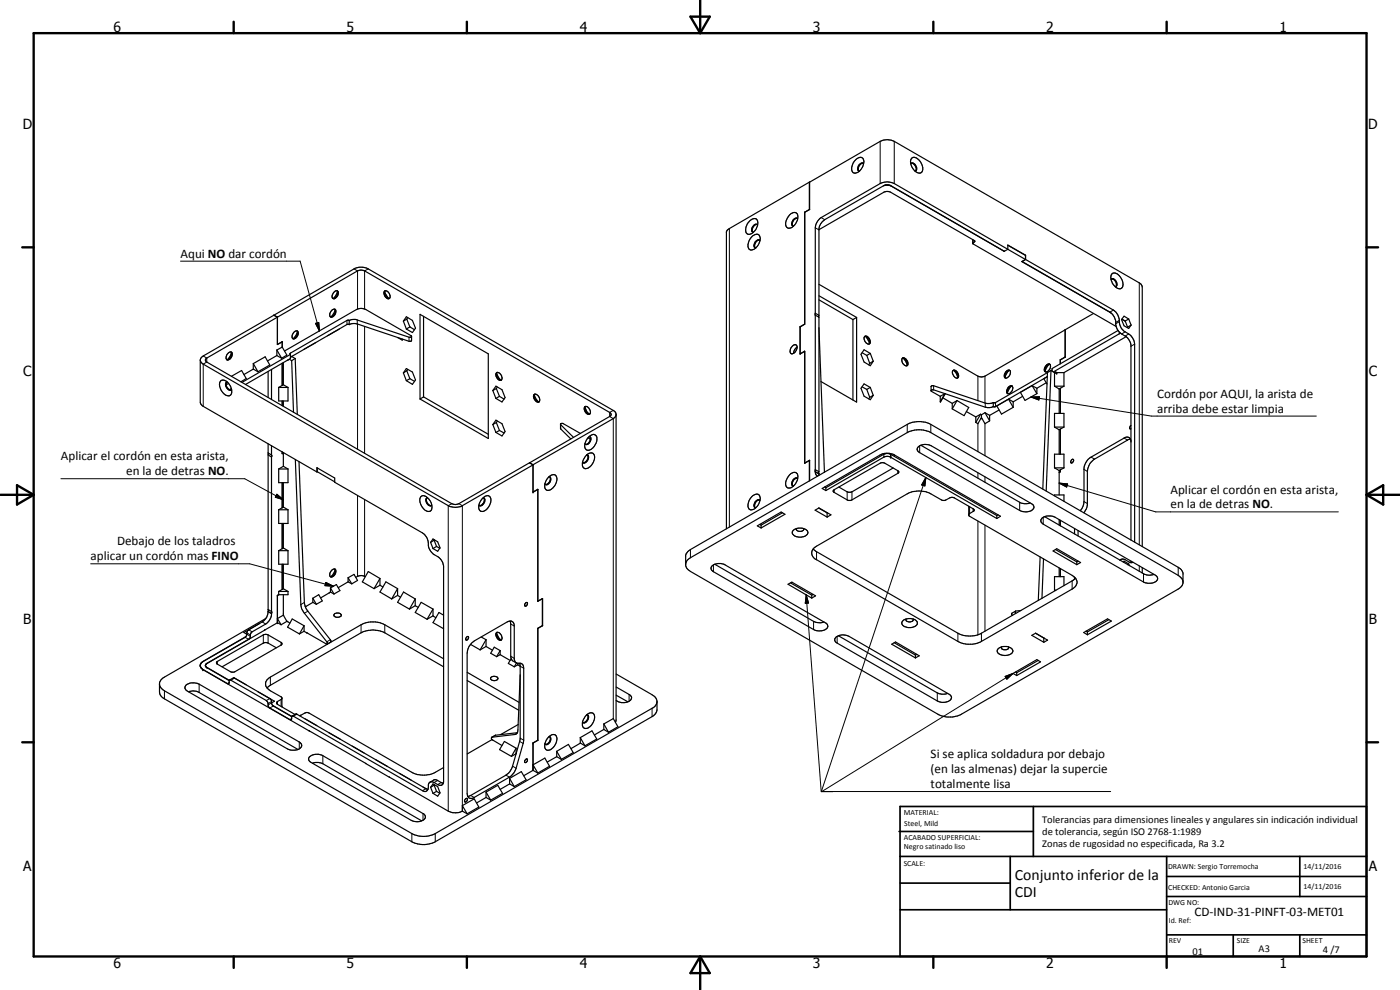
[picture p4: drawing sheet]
<svg xmlns="http://www.w3.org/2000/svg" width="420mm" height="297mm" viewBox="0 0 420 297" stroke-linecap="round" stroke-linejoin="round" font-family="sans-serif">
<g fill="none" stroke="#000" stroke-width=".35">
<path d="M242.9 54.7l-24 13.9-.9 1v89.1M242.9 54.7h.1M242.9 54.7v8.2M256.5 48.3l.5-.5a1.26 1.26 0 0 1 1.6-.5 1.26 1.26 0 0 1 .6 1.6 3.2 3.2 0 0 1-2.9 3 1.8 1.8 0 0 1-.4-2.6zM257.8 51.3h.2M259.1 49a1.58 1.58 0 0 0-1.3 2.3M259.2 49.1l-.1-.1a1.41 1.41 0 0 0-1.5 .7 1.41 1.41 0 0 0 .2 1.6M265.1 55.8l1-.3 1.5 .4 33.8 19.5M273.3 49.1a.85 .85 0 0 1 1.5 .5l.3 1.2-.4 .5M273.5 49a1.58 1.58 0 0 1 1.3 2.3M273.6 47.5a2.01 2.01 0 0 1 2.8 1.4 2 2 0 0 1-.1 3 3.2 3.2 0 0 1-2.7-4.4zM274.6 51.3h.1"/>
<path d="M224.9 66.3a1.32 1.32 0 0 1 1.2-.8 1.32 1.32 0 0 1 1.3 .8 3.3 3.3 0 0 1-3 4 2.21 2.21 0 0 1-.2-3zM225.6 71l.9-.6a1.16 1.16 0 0 1 1.3 .2 1.16 1.16 0 0 1 .3 1.3 3.1 3.1 0 0 1-2.9 3.1 1.83 1.83 0 0 1-.4-2.7zM227.2 67.4a1.63 1.63 0 0 0-1.3 2.2M227.3 67.4l.1 .2M227.3 67.4a1.38 1.38 0 0 0-1.5 .7 1.38 1.38 0 0 0 .2 1.5l.1 .1M228 72.1a1.8 1.8 0 0 0-1.5 2.1l.4 .2-.4-.1M228.1 72.3a.96 .96 0 0 0-1-.2 .96 .96 0 0 0-.6 .8l-.2 .9 .3 .5M236.9 64.5a1.33 1.33 0 0 1 1.5-.7 1.33 1.33 0 0 1 1.1 1.3 3.4 3.4 0 0 1-3 3.4 1.95 1.95 0 0 1-.2-3.1zM237.8 67.7l.4 .1M239.3 65.5a1.66 1.66 0 0 0-1.5 2.2M239.4 65.7a1.14 1.14 0 0 0-1.3 0 1.14 1.14 0 0 0-.5 1.1v.7l.3 .3M241.5 63.7v33.6l-1.4 .8"/>
<path d="M241.5 63.7h.1M242.9 62.9h.1M242.9 62.9l-1.4 .8M243 62.9v-8.2l21.1-12.3a4.7 4.7 0 0 1 4.3 0l73.5 42.5 .8 .7 .1 78.4M243 62.9l-1.5 .8M245.8 68.9l19.6-11.3 1.2-.2 .5 .2 25.3 14.6 .1 .3-.6 .4M291.9 71.9l.1 1.3 43 24.8M301.4 75.4h.1M301.4 75.4l-34.5-19.9-1.5 .1-17.9 10.3a3.9 3.9 0 0 0-1.7 2.8v25.9M301.4 75.4l1.1-.6v-1.3l5.3 3.1M302.5 73.6l5.3 3M306.8 78.5l26.5 15.4a4.4 4.4 0 0 1 1.6 3.8 3.8 3.8 0 0 0 1.7 2.5l1.1 .6a3.9 3.9 0 0 1 1.7 2.7v58.6"/>
<path d="M306.8 78.4v.1M307.8 77.9l-1.1 .6 26.7 15.4M307.8 76.6v1.3M307.8 76.6h.1M307.8 77.9l-1 .6M82.2 94.6l-21.2 12.2-.6 .6-.3 .6M82.2 94.6l1.1 .6v8.2l1.4-.9M82.2 94.6l24-13.9a4.6 4.6 0 0 1 4.3 0l73.6 42.4 .6 .6 .2 .7M82.2 94.6h.1M89.2 99.3a1.43 1.43 0 0 1 0 1.6 1.43 1.43 0 0 1-1.4 .7M89.2 99.3a1.56 1.56 0 0 0-1.4 2.3M89.2 99.3l.1 .1"/>
<path d="M89.3 99.4a1.72 1.72 0 0 1-1.5 2.2M89.3 99.4l-.4 1.1-.9 1.1M99.8 92.9l.6-.1a1.09 1.09 0 0 1 0 1.8l-.4 .4-.7 .1a1.48 1.48 0 0 1 .5-2.2zM100.1 87.8l.4-.4a.6 .6 0 0 1 .7-.1 .6 .6 0 0 1 .3 .6 1.47 1.47 0 0 1-1.5 1.7 1.16 1.16 0 0 1 .1-1.8zM100.5 92.8a1.63 1.63 0 0 1-1.4 2.2M100.6 92.9l-.4 1-.9 1.1M101.2 87.2l.1 .2M101.3 87.4a1.68 1.68 0 0 1-1.4 2.1M101.3 87.4l-.6 1.3-.6 .8M101.8 98.7l-3.5 2.1M104.8 96.2l-.7-.1-16.9 9.9v.3M104.8 97.4h-.7l-16.9 9.8 .5-.4"/>
<path d="M104.8 96.2v1.2M104.8 97.4l1.1-.3 1.3 .1 15.6 5.2 .7-.2v-1.3M104.8 96.2l1.1-.4 1 .1 16 5.3 .6-.3M115.4 87.4a1.41 1.41 0 0 1 1.4 .6 1.41 1.41 0 0 1 0 1.6 1.55 1.55 0 0 1-1.4-2.2zM115.5 87.4a1.69 1.69 0 0 0 1.4 2.1M115.5 87.4l.1 .7 1.1 1.4M115.6 87.2l-.1 .2M121.1 96.4l.9-1.4 1.8 1.1 .9 2.4-.9 1.3-1.8-1.1M121.1 96.4l.9 2.3M122.1 95.8l.9 2.3M122.1 95.8l-1 .6M122.4 95.3l-.3 .5"/>
<path d="M123 98.1l1.4 .8M123 98.1l-1 .6M126.1 94.3l20.4 11.9v25.4l-20.4-11.9zM127.1 94.9v24.2M240.1 98v8.2l1.4-.8M240.1 98v.1M240.1 98.1v8.1M241.5 97.2l-1.4 .8M244.7 94v-25.6a4.2 4.2 0 0 1 1.8-3.1l17.6-10.2a4.9 4.9 0 0 1 4.3 0l65.8 37.9a4.7 4.7 0 0 1 1.8 4.2 3.6 3.6 0 0 0 1.7 2.4l1.3 .8a4 4 0 0 1 1.5 2.9v59.3M244.7 94v.6M244.7 94.6v46.3M244.7 94.6l1.1 .6"/>
<path d="M244.7 94l1.1 .6M245.8 94.6v.6M245.8 95.2v46.3M245.8 85.3l48.2 27.7 1.6-.1 24-13.9M245.8 88.7l11.3 6.5M245.8 90l10.2 5.9M245.8 98.3l1.6 43.4M256 95.9v24.2M257.1 95.2v25.4l-10.7-6.1M257.1 95.2l-1.1 .7M319.6 99v8.1M319.6 99h.1"/>
<path d="M319.7 98.9v8.2M328.2 94.1l-8.5 4.8M333.4 83.9a1.11 1.11 0 0 1 1.7 .9l.1 .7-.4 .5M333.6 83.7a1.64 1.64 0 0 1 1.3 2.3M333.8 82a2.41 2.41 0 0 1 2.9 1.9 1.68 1.68 0 0 1-.6 2.8 3.3 3.3 0 0 1-2.4-4.5zM334.8 86h-.1M335.6 99.1l-19.8 11.5v.8M336.2 99.9l-20.1 11.7M336.7 95.8l1 .5M336.7 95.8l1 .6M337.7 96.3l.7 1.9M338.4 98.2l-.1 .1"/>
<path d="M338.7 95.7l-1.4-.8-.7 1 .7 1.8 1.4 .9 .8-1.1M338.7 95.7l.8 1.8M338.7 95.7l-1 .6M339.5 97.5l-1.1 .7M60.1 108v12.7l.6 1.1 34.4 19.8M60.1 108l.3 .7 .6 .6 73.5 42.4a4.9 4.9 0 0 0 4.3 0l21.2-12.2M66.2 114.3a2.06 2.06 0 0 1 2.9 1.4 2.04 2.04 0 0 1-.2 3 3.4 3.4 0 0 1-3-3.3zM67.8 115.4a1.66 1.66 0 0 0 1.6 1.6M68 114.7l-.2 .7M68 107.9h.2M68.2 114.7a.96 .96 0 0 0-.6 .8 .96 .96 0 0 0 .4 .9l.9 .7 .5-.1M68.6 115.1l-.8 .3"/>
<path d="M69.4 105.6a1.72 1.72 0 0 1-1.2 2.3M69.4 105.7a1.42 1.42 0 0 1 0 1.5 1.42 1.42 0 0 1-1.4 .7M69.4 105.7a1.55 1.55 0 0 0-1.4 2.2M69.4 116.6l-.5 .3M69.5 112.9l3-1.7 1.4 2.4-1.6 1M69.5 105.8l-.4 1-.9 1.1M69.5 116.8l-.1 .2M76 110.7l-2.8 1.7M76 109.1l3.6-2 1.4 2.4-3.6 2M76 109.1l1.4 2.4M76 109.1v1.6M76 110.7l1.4 .8"/>
<path d="M80.5 111.5v7.8M81.5 110.9v9M83.1 106.7l-2.8 1.6M83.1 105l1.4 2.5M83.1 105v1.7M83.1 106.7l1.4 .8M83.6 116.2v4.1h2.8v-4.1M83.6 116.2h2.8M84.7 102.5v.1M84.7 102.5v1.6M84.7 109v6.6M84.7 104.1l1.4 2.5-1.6 .9"/>
<path d="M84.7 104.1l-1.6 .9M85 108.8v6.6M85 115.4l1.4 .8M85 115.4l-1.4 .8M86.4 108l-.1 .1M86.8 107.8l.7 .4M87.2 106.3v1.3l-13.5 7.8M87.2 106.3l-14.6 8.4M87.5 107l1.1 .6M87.5 108.2l.6 15.5M88.6 107.6l.6 16.7M88.6 107.6l-1.1 .6"/>
<path d="M94.8 102.8l-3.6 2M119.3 101.3l1.4 .8v-.4M121.1 111.9l.9-1.3 1.8 1 .9 2.4-.9 1.3-1.8-1.1M121.1 111.9l.9 2.3M122.1 111.3l.9 2.3M122.1 111.3l-1 .6M122.4 110.8l-.3 .5M123 113.6l1.4 .8M123 113.6l-1 .6M123.5 100.9l-13.7-8a3.1 3.1 0 0 0-2.8 0l-21.6 12.4M127.1 119.1l19.4 11.2M127.1 119.1l-1 .6"/>
<path d="M147.9 117.2l.9 2.3M147.9 117.2l.9-1.3 1.9 1 .9 2.4-.9 1.3-1.9-1.1M148.9 112l.3-.2a1.49 1.49 0 0 1 1.2 2.3 1.55 1.55 0 0 1-1.5-2.1zM149 116.6l.9 2.3M149 116.6l-1.1 .6M149 111.9a1.8 1.8 0 0 0 1.5 2.1M149 111.9l.6 1.3 .7 .8M149.3 116.1l-.3 .5M149.9 118.9l-1.1 .6M149.9 118.9l1.4 .9M160.3 118.4l.6 1.4 .7 .8M160.3 118.4a1.75 1.75 0 0 0 1.5 2.2"/>
<path d="M160.4 118.3a1.57 1.57 0 0 1 1.3 2.3 1.74 1.74 0 0 1-1.5-2.1l.3-.2M237.8 103.9a.77 .77 0 0 1 .7-.5 .77 .77 0 0 1 .7 .5 1.74 1.74 0 0 1-1.8 2.2 1.72 1.72 0 0 1 .4-2.2zM239.2 104.2l-.7 .7-.3 1.1M240.1 106.2l1.4-.8v33.6M240.1 106.2h.1M258.7 105.8l1.4 .8M258.7 116.1l1.4 .7M259.5 101a1.45 1.45 0 0 1 1.4 .6 1.45 1.45 0 0 1 0 1.6 1.54 1.54 0 0 1-1.4-2.2zM259.6 100.9l-.1 .1M259.7 100.9a1.62 1.62 0 0 1 1.1 2.3M259.7 100.9l1.1 1.5 .1 .6M260.1 106.6l.9 2.4"/>
<path d="M260.1 116.8l.9 2.4M261 109l-.3 .5M261 119.2l-.3 .5M261.2 106l-1.9-1.1-.9 1.4 .9 2.3 1.9 1.1 .9-1.3M261.2 106l-1.1 .6M261.2 106l.9 2.4M261.2 116.2l-1.1 .6M261.2 116.2l-1.9-1-.9 1.3 .9 2.4 1.9 1 .9-1.3M261.2 116.2l.9 2.4M262.1 118.6l-1.1 .6M262.1 108.4l-1.1 .6M270.8 107.5a1.41 1.41 0 0 1 1.5 .6 1.41 1.41 0 0 1-.1 1.6 1.6 1.6 0 0 1-1.4-2.2z"/>
<path d="M270.8 107.5a1.59 1.59 0 0 1 1.4 2.1M271 107.4l.7 .8 .5 1.4M272.2 109.6l-.1 .2M279.4 117.2l.8-.2 15.5 5.2 1.3 .1 1.1-.3M282.2 118.9l-2.7-1.6-.1-1.4 .8-.2 15.8 5.3 1 .1 1.1-.3M282.2 118.9v1.7M283 119.4l2.8 1.6M283.6 118.1l-1.4 2.5M283.6 118.1l-1.4 .8M286 111.2a1.6 1.6 0 0 0 1.4 2.2M286 111.2a1.32 1.32 0 0 1 1.7 1.4l-.2 .7M286.2 111.1l.7 .8 .6 1.4"/>
<path d="M286.2 111.1l-.2 .1M286.2 111.1a1.68 1.68 0 0 1 1.1 2.3M287.5 113.3l-.1 .1M301.8 111.5a.73 .73 0 0 1 .8-.5 .73 .73 0 0 1 .7 .7 1.54 1.54 0 0 1-1.7 1.6l-.2-.7zM302.3 118l.2 .1M302.8 111.1l-.6 .8-.6 1.4M303.1 111.2a1.59 1.59 0 0 0-1.4 2.2M303.6 115.8l-.7 .8-.6 1.4M303.8 115.8a1.75 1.75 0 0 0-1.5 2.2M303.8 115.9a1.65 1.65 0 0 1-1.4 2.2M303.8 115.9l-.5-.2-.8 .5-.4 1.3 .3 .6M306.2 117.7l1.4 2.4 3.6-2"/>
<path d="M306.9 118.9l-2.8 1.7M311.2 116.5l-1.5-.8 1.5 2.4M311.2 116.5v1.6M313.6 111.5l.2 .1M314 114.9l-2.8 1.6M314.1 109.5a.64 .64 0 0 1 .7-.4 .64 .64 0 0 1 .5 .8 1.44 1.44 0 0 1-1.7 1.6 1.57 1.57 0 0 1 .5-2zM314.2 115.2l-.9-1.6 1-.6-15.5 9h-.7M314.4 111.8l-1.4 34.9M314.4 111.8l-15.6 9h-.7M314.9 109.3l-.9 1.1-.4 1M314.9 109.3a1.85 1.85 0 0 0-1.3 2.2M314.9 109.3h.2"/>
<path d="M315.4 111.2l1.1 .6M315.4 111.2l-1.4 36.1M315.4 111.2l-1 .6M315.8 111l-.4 .2M316.5 115.9h2.8M316.5 111.8v4.1M316.5 115.9l1.4 .8M316.5 111.8l.6 .4M316.8 111.6l.3 .6M316.8 111.6l-.3 .2M316.8 111.6l.3 .2M317.1 111.8h2.2"/>
<path d="M317.1 111.8v.4M317.9 116.7v7.3M318.2 107.9v1.2M318.2 116.5v7.5M318.2 107.9l.1 .1M319.3 111.8v4.1M319.3 115.9l-1.4 .8M319.6 107.1l-1.4 .8M319.6 107.1h.1M319.7 107.1l-1.5 .9M338 101l-18.7 10.8M80.5 135.9v.6"/>
<path d="M80.5 136.5l1 .6M80.5 135.9l1 .6M80.5 133.1v2.8M80.5 136.5v46.4M81.5 136.5v.6M81.5 133.7v2.8M81.5 137.1v46.4M84.7 120.3v1.4M84.7 135.6v.5l.3-.2M85 120.3v1.6M85 135.8v4.1M85 139.9l1.4 .8"/>
<path d="M85 139.9l-1.4 .8M88.6 137.9l1.7 43.9 .8 1.8 7.1 9.1-.1 .6M89.7 138.5l1.7 42.6 .7 1.9 7.1 9.1v.6l-1 .6M147.9 127.4l.9-1.3 1.9 1 .9 2.4-.9 1.3-1.9-1M147.9 127.4l.9 2.4M149 126.8l.9 2.4M149 126.8l-1.1 .6M149.3 126.4l-.3 .4M149.9 129.2l1.4 .7M149.9 129.2l-1.1 .6M159 138.9l24-13.9a.64 .64 0 0 0 .4-.6 .64 .64 0 0 0-.4-.7l-73.6-42.4-1-.3-1.1 .3-45.3 26.1a.63 .63 0 0 0-.4 .6 .63 .63 0 0 0 .4 .6l74.1 42.7 1.6-.2 21.2-12.2 1.1 .6M159 138.9h.1"/>
<path d="M159 138.9l1 .5M160 139.4v8.3l1.4-.8M168.2 127.4l3.9 3.8M174.2 130l-5.3-3-.7 .2 .1 1.5 3 3M174.8 138.6l.2 .2M175.5 122a1.13 1.13 0 0 1 1.5 .9l.2 1a.82 .82 0 0 1-.9 .4 .82 .82 0 0 1-.7-.7l-.3-.7zM175.5 122.1l.6 1.3 .7 .8M175.6 122.1a1.68 1.68 0 0 0 1.4 2.1M175.7 122l-.1 .1M175.9 136.7a1.38 1.38 0 0 1 2.5-.1 3.6 3.6 0 0 1-2.7 4 1.49 1.49 0 0 1-.7-2.3zM176.1 136.5a.72 .72 0 0 1 .5 1.2 1.21 1.21 0 0 1-1.6 1.1M176.1 136.5l.4 .3"/>
<path d="M176.3 136.5l.2 .3M176.4 131.4l.8 .4M176.5 136.8a1.7 1.7 0 0 1-1.5 2M176.6 131.1a1.35 1.35 0 0 1 1.3-.8 1.35 1.35 0 0 1 1.2 .8 3.6 3.6 0 0 1-2.7 4 1.9 1.9 0 0 1-.4-3zM176.8 131a1.2 1.2 0 0 1-.1 2.1l-.6 .3-.6-.3M177 131l.2 .7M177.2 131.7a1.66 1.66 0 0 1-1.5 1.6M184.9 124.4l-.2 .6-.6 .6-24.1 13.8M184.9 124.4v91.6l-.2 .7M241.5 138.9h.1M241.5 138.9l1.5-.8v6.2M242.9 138.2v6.1"/>
<path d="M242.9 138.2h.1M242.9 138.2l-1.4 .8M266 136.1l-.8 .2-17.3 10M266.6 136.1l.7 .2M267.3 137.2l-1-.3-1.1 .3-17.3 10M267.3 136.3v.9M267.3 137.2l31.9 18.4M267.3 136.3l31.9 18.4M275.6 134a3.7 3.7 0 0 1 3.9-.2l30.1 17.3a1.17 1.17 0 0 1 .7 1.3 1.17 1.17 0 0 1-1.2 1 4.1 4.1 0 0 1-3.1-.2l-30-17.4a1.02 1.02 0 0 1-.7-.8 1.02 1.02 0 0 1 .3-1zM276.4 133.6l29.9 17.3 1.1 .2 1.8-.2M285.8 121v1.7M287.2 120.2l-1.4 2.5"/>
<path d="M287.2 120.2l-1.4 .8M287.2 120.2l3.5 2.1-1.4 2.4-3.5-2M290 123.5l2.9 1.6M292.9 125.1v1.6M294.3 124.3l-1.4 .8M294.3 124.3l.2 .2M294.3 124.3l-1.4 2.4M294.3 125.6h.4M294.5 125.3l-1 1.8-.6-.4M294.5 124.5v.8M294.5 125.3l1.1 1.8 1.4-.8M295.6 123.8l1.4 2.5"/>
<path d="M295.6 123.8l-1.1 .7M295.6 123.8l1.4 .8M297 124.6v1.7M298.1 120.8v1.2M299.2 121.8l1.4 2.4 3.5-2M299.8 123l-2.8 1.6M304.1 120.6l-1.4-.8 1.4 2.4M304.1 120.6v1.6M316.5 128.1v-4.1h2.8v4.1M316.5 128.1h2.8M316.5 128.1l1.4 .8M317.9 128.9v7.4"/>
<path d="M318.2 128.7v7.6M319.3 128.1l-1.4 .8M321.5 138.1l.3-.3a.53 .53 0 0 1 .3 .8 .53 .53 0 0 1-.8 .2zM339.2 131.7l-.5 .2-10.2 5.9a4.6 4.6 0 0 0-2.2 3.6v10l-.2 1.1-.8 1.3M339.4 127.7a.5 .5 0 0 0-.4 .5 .5 .5 0 0 0 .4 .5M339.4 132.3a1.22 1.22 0 0 0-.7-1.1 1.22 1.22 0 0 0-1.4 .2l-9.9 5.8a4.5 4.5 0 0 0-2.1 3.3v10l-.3 1.4-.8 1.3M83.6 140.7v4.1h2.8v-4.1M83.6 153v4.1h2.8v-4.1M83.6 153h2.8M83.6 140.7h2.8M84.7 144.8v7.6M84.7 157.1v7.5"/>
<path d="M85 144.8v7.3M85 157.1v7.3M85 152.1l1.4 .9M85 152.1l-1.4 .9M95.1 141.6v-1.3l5.3 3.1v1.3l26.9 15.6a5.5 5.5 0 0 1 1.4 4 5.5 5.5 0 0 0 3.2 3.1 4 4 0 0 1 1.2 2.4v64.9a1.06 1.06 0 0 1-.6 .9 1.06 1.06 0 0 1-1.2-.2l-1-.6a1.04 1.04 0 0 0-1.1-.2 1.04 1.04 0 0 0-.6 .9 1.35 1.35 0 0 1-1.3 1.9l-39.3-22.5-.3-.1M95.2 141.5l-.1 .1M95.2 141.5l5.2 3.1M95.2 140.4v1.1M126.3 149l.2-.1a2.56 2.56 0 0 1 3 2.2 1.54 1.54 0 0 1-.8 2.4 3.3 3.3 0 0 1-2.4-4.5zM128.1 149.4a1.63 1.63 0 0 0 1.3 2.3M128.2 149.4h.1M128.2 149.4a1.5 1.5 0 0 0 1.2 2.4l.2-.3"/>
<path d="M144.8 149.5a1.35 1.35 0 0 1 1.2-.8 1.35 1.35 0 0 1 1.3 .8 3.5 3.5 0 0 1-2.7 4 1.47 1.47 0 0 1-.8-2.4zM145 149.4h.1a1.1 1.1 0 0 1-.1 1.9l-.9 .5-.4-.3M145.2 149.4a1.63 1.63 0 0 1-1.4 2.3M161.4 146.9h.1M161.4 146.8v33.6l1.4-.8v8.1M161.4 146.8l-1.4 .8M163.5 145.2l.3 .2M164.6 143.2a1.35 1.35 0 0 1 1.2-.8 1.35 1.35 0 0 1 1.2 .7 3.3 3.3 0 0 1-2.8 4 2.04 2.04 0 0 1-.3-3zM164.7 143l.4 .1M165 143l.1 .2M165.1 143.1a1.53 1.53 0 0 1-1.3 2.3M165.1 143.2a1.83 1.83 0 0 1-1.3 2.2"/>
<path d="M225.6 149a1.38 1.38 0 0 1 2.4-.3 3.3 3.3 0 0 1-2.8 4.3 1.83 1.83 0 0 1-.4-2.7zM226.5 152.3h.2M226.7 152.3h.2M227.3 157.8l7.1-4.2 1.2 .7-7.2 4.1zM228 150a1.75 1.75 0 0 0-1.5 2.2M228 157.4l.4 .2M228.1 150.2a.99 .99 0 0 0-1.6 .7l-.2 .9 .3 .5M228.4 157.6v.8M234.9 153.8l-6.5 3.8M236.9 142.5a1.34 1.34 0 0 1 1.4-.8 1.34 1.34 0 0 1 1.1 1 3.3 3.3 0 0 1-2.9 3.7 2.3 2.3 0 0 1 0-3.3zM239 158.6a1.23 1.23 0 0 0-1.2 1.2 1.23 1.23 0 0 0 1.2 1.2 2.55 2.55 0 0 0 3.5-1.2l-.3-.6-1-.6M239 158.6h2.2"/>
<path d="M239 158.6v.1a1.33 1.33 0 0 0 2.1 .4l.1-.5M239.3 143.5a1.54 1.54 0 0 0-1.3 2.3h.2M239.3 143.6l.1 .1M239.3 143.6a1.41 1.41 0 0 0-1.4 .4 1.41 1.41 0 0 0-.3 1.5l.3 .3M244.6 153.1l1.2-.7 3.6 2.1-1.2 .7zM244.7 140.9v.6M244.7 141.5l.1 .7 .6 .7M244.7 141.5l1.1 .6M244.7 140.9l1.1 .6M245.7 152.4l2.5 1.5M245.8 141.5v.6M245.8 142.1v.5"/>
<path d="M247.5 146.1l.4 .2M247.9 147.2l-1.2-.6 17.4-10.1a4.6 4.6 0 0 1 4.3 0l31.9 18.4-1.1 .7M247.9 146.3v.9M248.2 153.9v1.3M248.3 153.8l-.1 .1M250.1 147.2l14.2-8.3h1.1l4.3 2.7-.3 .4-14.1 8.2-.9-.1-4.1-2.4-.2-.2zM268 140.4l-12.3 7.2h-1.5l-2.5-1.5M290.7 151.9l.2 2.9 30.9 17.8a2.16 2.16 0 0 1 1.5 2.1 2.16 2.16 0 0 1-1.5 2l-27.3 15.7a7.5 7.5 0 0 1-7 0l-42.4-24.5a2.15 2.15 0 0 1-1.5-2 2.15 2.15 0 0 1 1.5-2l27.2-15.7a7.8 7.8 0 0 1 7 0l3.6 2h.6l2.1-1 .8 .2 5.9 3.5-.1 .5-1.5 1M299.2 154.7v.9M299.5 154.5l-.3 .2M312.7 155.4a3.7 3.7 0 0 1 3.9-.2l30.1 17.4a1.17 1.17 0 0 1 .7 1.2 1.17 1.17 0 0 1-1.1 1 3.9 3.9 0 0 1-3.1-.2l-30.1-17.3a1.06 1.06 0 0 1-.4-1.9zM313.5 155l29.7 17.1a3.6 3.6 0 0 0 3.1 .2"/>
<path d="M313.6 155v.1M316.5 140.4h2.8M316.5 140.4l1.4 .8M316.5 140.4v-4.1h2.8v4.1M316.5 148.8v-.3h2.8v1.9M317.9 141.2v7.3M317.9 155.9v1.7M318.2 141v.6M318.2 156.1v1.7M318.2 141.5l-.3 .3M319.3 140.4l-1.4 .8M322.5 158.6v1.6"/>
<path d="M323.5 159.2v1.6M83.3 178.6v8.3l-3.9 2.2M83.6 178.4l-.3 .2M83.6 165.2v4.1h2.8v-4.1M83.6 177.5v.9M83.6 177.5h2.8M83.6 165.2h2.8M83.7 178.4l-.4 .2M84.7 169.3v7.6M85 169.3v7.4M85 178.4l.1 6.3M85 176.7l1.4 .8"/>
<path d="M85 176.7l-1.4 .8M85 164.4l1.4 .8M85 164.4l-1.4 .8M86.4 177.5v.9h-2.8M93.9 179.5l1.8-1.1 1 1.9-1.8 1M93.9 179.5l1 1.8M93.9 179.5v1.2l1 .6M98.9 177.8h.1M98.9 177.8l-2.7 1.6M99.2 177.6l-.4 .3M99.2 176.4l1.8-1 1 1.8-1.8 1M99.2 176.4l1 1.8"/>
<path d="M99.2 176.4v1.2M99.2 177.6l1 .6M99.4 171.2a.85 .85 0 0 1 1.3-.3 1.51 1.51 0 0 1-1.6 2.1l-.1-1zM100.5 170.7a1.63 1.63 0 0 1-1.4 2.3M100.6 170.9l-.4 1-.9 1.1M104.5 174.6l-3 1.7M104.5 173.4l1.7-1.1 1.1 1.9-1.7 1M104.5 173.4l1.1 1.8M104.5 173.4v1.2M104.5 174.6l1.1 .6M109.6 173a2.67 2.67 0 0 0-2.8 .2M114 175.6l.9 .5"/>
<path d="M114 173.6l-3.5-2.1-1.8 3.1 3.6 2M114 173.6l-1.7 3M114 175.6l-1.7 1M114 173.6v2M119.3 178.6l.9 .6M119.3 176.6l-3.5-2-1.8 3 3.5 2.1M119.3 176.6l-1.8 3.1M119.3 178.6l-1.8 1.1M119.3 176.6v2M124.6 179.7l-3.5-2.1-1.8 3.1 3.6 2.1M124.6 179.7l-1.7 3.1M124.6 179.7v2"/>
<path d="M129.2 162.7l.8-1 1.3 .9 .8 1.8-.8 1-1.3-.8M129.2 162.7l.8 1.9M130.3 162.1l.7 1.9M130.3 162.1l-1.1 .6M130.4 162l-.1 .1M131 164l1 .5M131 164l-1 .6M205.8 169.2a2.39 2.39 0 0 1 1.4-1.9l65.1-37.5a7.8 7.8 0 0 1 7 0l74.6 43.1a2.11 2.11 0 0 1 1.1 1.6M206.3 165.6l.9-.7 65.1-37.6a7.8 7.8 0 0 1 7 0l74.3 42.9 .9 .7 .5 1.1v3.1l-.3 .6-.8 .8-65.7 38a7.7 7.7 0 0 1-5 .4l-1.7-.6-74.3-42.9-.9-.7-.5-.9v-3.1zM213.6 169.9a3.6 3.6 0 0 1 4-.4l30.1 17.4a1.16 1.16 0 0 1 .7 1.3 1.16 1.16 0 0 1-1.1 .9 4.1 4.1 0 0 1-3.1-.2l-30.1-17.4-.7-.7zM214.5 169.3l29.7 17.1a3.8 3.8 0 0 0 3.1 .2M236.5 175.3l1.1-.6 7.2 4.1-1.2 .7z"/>
<path d="M237.2 174.9l6.4 3.7M243.6 178.6v.9M244 164.7l.8 .7 42.7 24.6a7.8 7.8 0 0 0 7 0l27.6-15.9 .7-.6M244 178.4l-.4 .2M312.2 167.1l-.6 13M313.2 167.7l-.5 11.8M316 165.3l1.1-.7 7.2 4.2-1.1 .6zM316.5 177.1h.4M316.5 177.1l.2 .1M316.8 164.9l6.4 3.7M317.9 170.4v2.6M318.2 170.6v2.4"/>
<path d="M319.3 175.7v-2.7h-2.8v4.1M322.5 173.1v.7M323.2 168.6v.8M323.5 168.4l-.3 .2M336.5 167.8h.9l1.8 1 .8-.1M336.5 167.8l-.3 .3M336.5 167.9l-.4 .2M337.1 168.7l.2-.3 1.4 .8M338.7 169.2l.3 .5M338.7 169.2l-.3 .2M339.4 168.4l-.1 .4M342.8 170.3v1.7"/>
<path d="M60.1 199.8l.3 .7 .5 .4 31.9 18.4M60.1 199.6v.4M61 198.4a1.32 1.32 0 0 0-.9 1.3 1.32 1.32 0 0 0 .9 1.2M61 198.5l-.9 .9M61.7 199.5v.4M61.7 199.7v.2M61.7 199.9l.2 .3M61.9 199.2l-.2 .3M65.1 198.5l14.1-8.1h1.1l4.1 2.3 .2 .4-.2 .4-14.2 8.2-.9-.1-4.1-2.3-.2-.4zM73.7 191.1l-12.7 7.3M74.6 189l-.4 .5-.1 1-.4 .6-12.7 7.4M74.6 189l-1.4 .8 .9 .5"/>
<path d="M78 187l-3.4 2M79.4 189l-17.5 10.2M79.4 189.1h.1M79.7 185.6l-30.7 17.8-1.1 1.3v2.9a2.47 2.47 0 0 0 1.4 2.1l74.3 42.9a7.7 7.7 0 0 0 7 0l65.7-38.1 .5-.5 .4-1v-2.6l-.6-1.2-11.7-7M80.5 182.9v.5M80.5 183.4l1 .7M80.5 182.9l1 .6M80.5 183.4a3.7 3.7 0 0 1-1.8 3.2l-4.1 2.4M81.5 183.5v.6M81.5 184.1a3.9 3.9 0 0 1-1.8 3.1l-4.2 2.5-.3 .5-.1 1.1-.4 .4-12.8 7.5M82.9 194.4l-2.6-1.5h-1.1l-12.5 7.2M83.3 185.6l1.7-1 1.1 1.8-1.7 1.1z"/>
<path d="M83.3 186.8l1.1 .7M86.1 186.3l.9 .6M91.2 189.4l.9 .5M91.3 187.7l-3.6-2-1.4 2.5 3.6 2M91.3 187.7l-1.4 2.5M91.3 189.4l-1.4 .8M91.3 187.7v1.7M92.1 189.9h.1M92.1 189.9l6 3.4M93.9 180.7l-2.3 1.3M100.5 184.1a1.35 1.35 0 0 1 1.9 .5 1.26 1.26 0 0 1-2.2-.1zM124.6 181.7l.9 .5"/>
<path d="M124.6 181.7l-1.7 1.1M129.9 184.8l.9 .5M130 182.8l-3.6-2.1-1.8 3.1 3.6 2M130 182.8l-1.8 3M130 182.8v2l-1.8 1M133.1 197.7l-17.6-10.2a7.6 7.6 0 0 0-7.1 0l-27.3 15.7a2.18 2.18 0 0 0-1.4 2 2.18 2.18 0 0 0 1.4 2.1l3.4 1.9 .1 2.9M133.1 184.6l-1.4-.8-1.7 3 3.1 1.8M139.9 191.3l.6-.3a.66 .66 0 0 1 0 .7 .66 .66 0 0 1-.6 .3zM141.2 193.3l2.9 1.7M141.5 193l.8-.7 9.9-5.7a1.29 1.29 0 0 1 1.4-.2 1.29 1.29 0 0 1 .7 1.1v10.3l.5 1 1.5 .2 .6 .4 .3 1.1-.1 22.2-2.2 7.8-.7 1.4-.8 .9-11.1 6.5a1.28 1.28 0 0 1-1.5 .1 1.28 1.28 0 0 1-.6-1.4v-42a4.7 4.7 0 0 1 1.3-3zM144.4 191.1l1.5 .8M145.9 194l1.9 1.1"/>
<path d="M145.9 191.9l-1.8 3.1M145.9 194l-1.8 1M145.9 191.9v2.1M149 189.9l.6 1.3 .7 .8M149 189.9a1.79 1.79 0 0 0 1.5 2.1M149.1 189.7a1.53 1.53 0 0 0 1.3 2.4l.1-.1M149.1 189.7a1.65 1.65 0 0 1 1.4 2.3M149.2 189.7l-.2 .2M150.1 196.4l3 1.8M150.1 195.2l-1.8-1-1 1.8 1.7 1M150.1 195.2l-1.1 1.8M150.1 196.4l-1.1 .6"/>
<path d="M150.1 195.2v1.2M153.1 186.4l.2 .8v10l.4 .9 1.3 .8M153.4 197.7l-.8 1.4 1.7 1M155 198.9l-.7 1.2M155.4 199.5l.7 .4M155.4 199.5l-1.1 .6M155.4 199v.5M155.9 199l.2 .9M156.1 199.9v21.9l-2.3 8.1a4.7 4.7 0 0 1-2 2.7l-10.5 6.1-.9 .2M157.8 180.9l.3-.1a.66 .66 0 0 1 .1 .7 .66 .66 0 0 1-.7 .3v-.6zM161.4 188.5v33.6M161.4 180.4l1.4-.8v8.1"/>
<path d="M162.8 187.7l-1.4 .8M162.8 187.7h.1M162.8 187.7l-1.4 .9M250.9 191.2a3.7 3.7 0 0 1 3.9-.3l30 17.4a1.17 1.17 0 0 1 .7 1.3 1.17 1.17 0 0 1-1.1 .9l-1.8 .2-1.3-.4-30.1-17.3a1.01 1.01 0 0 1-.7-.8 1.01 1.01 0 0 1 .4-1zM251.6 190.8l29.7 17.1 1.3 .4 1.8-.2M267.6 193.3l1.2-.7 7.1 4.2-1.2 .6zM268.3 192.8l6.4 3.8M271.9 185.7a1.13 1.13 0 0 0 .8 1 1.13 1.13 0 0 0 1.2-.4l.2-.6M271.9 185.7a1.21 1.21 0 0 0-1.2 1.2 1.21 1.21 0 0 0 1.2 1.2 3 3 0 0 0 3.3-.7 1.23 1.23 0 0 0-1.1-1.7M271.9 185.7h2.2M274.7 196.6v.8M275.2 196.3l-.5 .3"/>
<path d="M300.6 194.1a1.16 1.16 0 0 0-1.2 .7 1.16 1.16 0 0 0 .3 1.3 3.2 3.2 0 0 0 4.2-.6l-.2-.8-1-.6M300.6 194.1h2.1M300.6 194.1l-.1 .3a1.34 1.34 0 0 0 2.2 .1v-.4M304.7 183.4l.1 .7M304.7 183.4l-1 .6 .1 .7M306.4 183.2l-1.7 .2M310.8 190l3.6 2.1-1.1 .6M310.8 190l-1.1 .6 3.6 2.1M310.8 190l2.5 1.4M311.6 198.2l-6.5 3.6M313.3 191.4v1.3M313.3 191.4h.1"/>
<path d="M325.2 189.8l7.2-4.1 1.1 .7-7.2 4.1zM326 189.4l.3 .2M326.3 189.6v.9M332.8 185.9l-6.5 3.7M47.9 205.4l.3 .8 1.1 1.1 74.3 42.8a7.5 7.5 0 0 0 6.2 .4l66.2-38.2 .8-.8 .4-.8M55.9 205.5a3.7 3.7 0 0 1 3.9-.2l30 17.3a1.14 1.14 0 0 1 .7 1.2 1.14 1.14 0 0 1-.8 1 4.4 4.4 0 0 1-3.4-.1l-30.1-17.4a1.06 1.06 0 0 1-.3-1.8zM56.6 207.6a3.8 3.8 0 0 1 3.2 .2l29.6 17.1M61.9 200.2l6.9 4M61.9 200.2l.2 .1M62.1 200.3h.1M62.1 200.3l6.7 3.8M68.8 204.2v.7l-.2 .2h-.4"/>
<path d="M68.9 204l11 6.2 .5 .6 .1 1.1 .5 .5 6 3.5h.4l.1-.8M68.9 204l-.1 .2M70.4 203.5l12 6.9-.9 .5M70.4 203.5l-.3-.1-1.2 .6M70.4 203.5l3.5 2M77.4 207.6l3.7 2.1 .3 .4 .1 .8M81.5 210.9l.5 .9 5.5 3.2M81.9 211.7l5.7 3.3M84.6 209.5l-1.5 1.1-.1 .5 5.5 3.3M87.6 214.9l-.1 .2M87.7 214.8l1.3-.6 38.8 22.4M87.7 214.8l-.1 .1"/>
<path d="M89.9 214.8l1.9-1 1 .2 30.8 17.7a7.7 7.7 0 0 0 7 0l2.5-1.4M91.6 215.7l3.5 2M92.8 219.3l17 9.8M92.8 219.3h.1M92.9 219.3h-.1M98.6 219.8l3.6 2M133.1 200.1l-17.6-10.2a7.9 7.9 0 0 0-7.1 0l-27.6 15.9-.6 .6M140.2 201.7l15.6 9M140.2 204.2l15.5 8.9M147.3 203.3a1.25 1.25 0 0 1 2.1 .4 1.14 1.14 0 0 1-1.2 .6 1.14 1.14 0 0 1-.9-1zM155.3 219.8l-6.6 .8-1.1 .6M155.5 217.4l-5.2 3"/>
<path d="M156.1 202.5l-.7 17.1-.7 .7-7.1 .9M174.8 216.6l.2 .2M175.9 214.6a1.38 1.38 0 0 1 2.5 0 3.7 3.7 0 0 1-2.5 4 1.32 1.32 0 0 1-1.1-2zM176.1 214.5a.72 .72 0 0 1 .5 1.2 1.21 1.21 0 0 1-1.6 1.1M176.3 214.5a1.63 1.63 0 0 1-1.3 2.3M181.2 218.9l-2.8 1.6M181.2 217.2l2.9-1.6 1.4 2.5-2.9 1.6M181.2 217.2l1.4 2.5M181.2 217.2v1.7M181.2 218.9l1.4 .8M184.9 206.1l3.9 2.3a1.16 1.16 0 0 1 .7 1.3 1.16 1.16 0 0 1-1.1 .9 4 4 0 0 1-3.5-.4M184.9 208.6l3.5 2"/>
<path d="M304 202.1l7.2-4.2 1.1 .7-7.2 4.1zM304.7 201.6l.4 .2M305.1 201.8v.9M92.8 227.2a3.6 3.6 0 0 1 4.1-.5l30 17.4a1.14 1.14 0 0 1 .8 1.3 1.14 1.14 0 0 1-1.2 .9 3.8 3.8 0 0 1-3.1-.2l-30-17.3a1.04 1.04 0 0 1-.6-1.6zM93.8 229l1.8-.2 1.3 .4 29.7 17.1M105.7 223.9l3.6 2M109.8 229.1l7.1 4.1M109.8 229.1h.1M112.8 228l3.5 2M116.9 233.2l17.6 10.2a4.9 4.9 0 0 0 4.3 0M116.9 233.2h.1M119.9 232l3.5 2.1"/>
<path d="M126.9 236.1l.9 .5M127.8 236.6l.6 .3M129.1 234.7l1.6-.8 2.3 1.1M129.2 236.2l.8-1 1.3 .8 .8 1.9-.8 1-1.3-.9M129.2 236.2l.8 1.8M130.3 235.6l.7 1.8M130.3 235.6l-1.1 .6M130.4 235.5l-.1 .1M131 237.4l1 .6M131 237.4l-1 .6M139.6 239.8l.4-.3a.56 .56 0 0 1 .2 .8 .56 .56 0 0 1-.8 .2zM145.9 239.3l-2.9 1.6"/>
<path d="M145.9 237.7v1.6M145.9 237.7l3.5-2.1 1.4 2.4-3.5 2.1M145.9 237.7l1.4 2.4M145.9 239.3l1.4 .8M147.6 221.2l.1 .8 3 1.7M147.6 221.9l-7.4 4.3M152.9 235.2l-2.8 1.7M152.9 233.6l3.6-2.1 1.4 2.5-3.6 2M152.9 233.6l1.4 2.4M152.9 233.6v1.6M152.9 235.2l1.4 .8M154.9 224.5v1.7"/>
<path d="M154.9 224.5l-3.5-2-1.5 2.4 3.6 2M154.9 224.5l-1.4 2.4M154.9 226.1l-1.4 .8M157.9 227.8l.1-.1a.6 .6 0 0 1 .2 .7 .6 .6 0 0 1-.7 .4v-.6zM160 231.1l-2.8 1.6M160 229.5l3.5-2 1.4 2.4-3.5 2zM160 231.1l1.4 .8M161.4 222.1h.1M161.4 222.1l-1.4 .8v8.2M163.5 223.1l.3 .3M164.7 221l.4 .1M164.9 220.9a1.31 1.31 0 0 1 1.8-.3 1.31 1.31 0 0 1 .3 1.8 3.2 3.2 0 0 1-2.8 2.7 2.04 2.04 0 0 1-.3-3z"/>
<path d="M165 221a1.49 1.49 0 0 1-1.2 2.4M165.1 221.1a1.83 1.83 0 0 1-1.3 2.3M167.1 227l-2.9 1.6M167.1 225.4l3.5-2 1.4 2.4-3.5 2M167.1 225.4l1.4 2.4M167.1 225.4v1.6M167.1 227l1.4 .8M174.1 221.3l3.6-2 1.4 2.4-3.6 2.1M174.1 221.3l1.4 2.5M174.1 221.3v1.6l1.4 .9M174.2 223l-2.8 1.6M138.8 241.7l3.5-2 1.4 2.4-3.5 2.1"/>
<path d="M138.8 241.7l1.4 2.5M138.8 241.7v1.7M138.8 243.4l1.4 .8"/>
</g>
<g fill="none" stroke="#000" stroke-width=".3">
<path d="M264.1 42.4v12.7M267.6 55.9h.1M268.4 42.4v12.7M54.2 78.4h35.9l5.8 20.9M218.9 68.6v89.6M244.7 68.4l1.1 .6M246.5 65.3l1 .6M292 72v.8M292.4 72.2v.4M94.7 97l1-.2 .2 2.5zM104.1 96.1v1.3M106.2 80.7l1.1 .6v11.4"/>
<path d="M107.2 96v1.2M107.3 97.2v37.6M109.4 98v38M110.5 80.7l-1.1 .6v11.4M334.2 93l-1.1 .6M335.9 96.5l-1.1 .7M335.9 96.1l-1.1 .6M335.9 99.6v.6M337.7 99.6l-1.1 .6M341.9 84.9v78.6M61 106.8l1 .6v1.2l-1 .7v12.6M81.5 110.9h.1"/>
<path d="M87.2 106v.3M122.8 101.2v1.2M280.2 115.7v1.3M293.5 112.9v7.3M295.6 112.9v8M309.4 119.1l2.5-.1-.1 1zM309.4 119.1l36.2 5.7h49.4M338.7 100.2l-1 .6M340.5 103.3l-1.1 .6M168.3 127.4v1.3M184.1 123.1l-1.1 .6v1.3l1.1 .6v90M265.2 136.3v.9"/>
<path d="M272.3 127.3v2.5M276 133.8v2M279.3 127.3v2.5M293.5 127.1v8.4M295.6 127.1v9.6M295.7 120.9v1.3M298.8 120.8v1.2M327.4 137.2l1.1 .6M337.3 131.4l1.1 .6M18.3 143.6h55.1l11.6 6.3M83.1 148.3l1.9 1.6-2.4-.7zM107.3 148.6v24.3"/>
<path d="M109.4 149.9v23M135.6 151.1l-1.1 .6v91.7M137.7 151.1l1.1 .6v91.7M244.7 141.6l1.1 .6M250.3 146.9v.8M254.2 147.6v2.4M255.7 147.6v2.4M269.4 141.2v.8M277.9 143.3l-.3 2.5-1-.3zM277.9 143.3l-31.4 94.2h86.8M291 152.1v2M292 152.7v.8"/>
<path d="M293.5 141.9v1.6M293.5 156.3v34.2M295.6 143v1.7M295.6 157.6v31.8M306 150.7v2.5M313.1 155.2v2.1M317.9 144.9l2.5 .3-.3 .9zM317.9 144.9l28.9 8.7h54.8M325.3 150.5l1 .6M325.3 140.8l1 .6M27.2 169.2h47.7l25.2 6.7M97.8 174.8l2.3 1.1-2.6-.2z"/>
<path d="M207.2 164.9v2.4M214.1 169.5v2M242 178.5l.6 2.4-.9 .1zM242 178.5l4.5 59M245.1 165.5v2.4M321.8 174.3v2.4M341.9 169.8v1.6M343.2 172.1v2.5M353.6 170.2v2.4M61 198.4v.1M62 199.1h.1M65.2 198.5v.8"/>
<path d="M73.6 191.2l1 .6M74.1 190.3l1 .6M74.1 189.9l1 .6M74.6 189l1.1 .6M78.7 186.6l1 .6M79 190.5v2.5M80.5 190.5v2.5M80.5 183.6l1 .5M84.4 192.7v.8M91.3 180.8l-1 .6M92.4 183.4l-1.1 .6M99.1 191.9l-1 .7"/>
<path d="M108.4 187.5v2.4M115.5 187.5v2.4M153.3 196.9l1 .6M153.3 187.2l1 .6M156.1 199.9l1.1 .6M244.2 186.4v2.5M251.2 190.9v2.1M287.5 190v2.4M294.5 190v2.4M49.3 207.3v2.4M59.8 205.3v2.5M61 200.9v.1"/>
<path d="M68.8 204.8l-.6 .3M70.4 203.5l-1.1 .6M81 209.6l-1.1 .6M81.1 203.2v2.4M81.5 210.5l-1 .6M81.5 210.9l-1 .6M82 211.8l-1 .6M83.3 210.5v.8M84.4 209.9v2M87.5 215.6l-.5 .3M89.1 214.3l-1.1 .6M188.8 208.4v2"/>
<path d="M195.7 212.5v2.5M281.3 207.9v2.4M301.7 202.9l2.3-.8-1.8 1.7zM304 202.1l-57.4 35.4h3.3M89.8 222.6v2.1M96.9 226.7v2.5M127.8 236.6l-1 .6M131.3 234.2l-1 .6M132.4 234.8l-1.1 .6M141.3 238.7l1 .6M148.7 220.6l-1.1 .6M151.8 232.6l1.1 .6"/>
<path d="M153.8 229.9l1.1 .6M155.1 220l-.7 .4M155.9 222.5l1.1 .6M156.1 221.5l1.1 .6M123.6 250.1v2.5M126.9 244.1v2M130.6 250.1v2.5"/>
</g>
<g fill="#000">
<circle cx="81.5" cy="110.9" r=".18"/>
<circle cx="267.3" cy="137.2" r=".18"/>
<circle cx="268.4" cy="136.5" r=".18"/>
<circle cx="160" cy="147.6" r=".18"/>
<circle cx="83.3" cy="178.6" r=".18"/>
<circle cx="162.8" cy="179.6" r=".18"/>
<circle cx="83.3" cy="186.8" r=".18"/>
<circle cx="60.9" cy="200.9" r=".18"/>
<circle cx="62.1" cy="200.3" r=".18"/>
<circle cx="160" cy="222.9" r=".18"/>
</g>
<g fill="none" stroke="#000" stroke-width=".71">
<path d="M10.1 9.9h400v277.1h-400zM70.1 6.5v3.4M140.1 6.5v3.4M207.2 5h5.8l-2.9 4.9zM210.1 0v9.9M280.1 6.5v3.4M350.1 6.5v3.4M6.7 74.2h3.4M410.1 74.2h3.5M.1 148.5h10M5.1 145.6l5 2.9-5 2.9zM410.1 148.5h10"/>
<path d="M410.1 148.5l5-2.9v5.8zM6.7 222.7h3.4M410.1 222.7h3.5M70.1 287v3.4M140.1 287v3.4M210.1 287v10M210.1 287l2.9 5h-5.8zM280.1 287v3.4M350.1 287v3.4"/>
</g>
<g fill="none" stroke="#000" stroke-width=".51">
<path d="M269.8 249.5h40.3M270.1 242h140v45h-140zM270.1 257h140M303.2 257v16M310.1 242v15M350.1 257v30M390.1 257v12M270.1 265h33.1M270.1 273h80M350.1 269h60M350.1 263h60M350.1 280.5h60"/>
<path d="M370.1 280.5v6.5M390.1 280.5v6.5"/>
</g>
<path d="M94.7 97l1-.2 .2 2.5zM309.4 119.1l2.5-.1-.1 1zM83.1 148.3l1.9 1.6-2.4-.7zM277.9 143.3l-.3 2.5-1-.3zM317.9 144.9l2.5 .3-.3 .9zM97.8 174.8l2.3 1.1-2.6-.2zM242 178.5l.6 2.4-.9 .1zM301.7 202.9l2.3-.8-1.8 1.7z" fill="#000"/>
<g font-size="4.7">
<text x="304.6" y="263.9">Conjunto inferior de la</text>
<text x="304.6" y="269.3">CDI</text>
</g>
<g font-size="4.2">
<text x="34" y="9.6">6</text>
<text x="104" y="9.6">5</text>
<text x="174" y="9.6">4</text>
<text x="244" y="9.6">3</text>
<text x="314" y="9.6">2</text>
<text x="384" y="9.6">1</text>
<text x="6.8" y="38.7">D</text>
<text x="410.6" y="38.7">D</text>
<text x="7" y="112.9">C</text>
<text x="410.8" y="112.9">C</text>
<text x="7" y="187.1">B</text>
<text x="410.8" y="187.1">B</text>
<text x="7" y="261.4">A</text>
<text x="410.8" y="261.4">A</text>
<text x="34" y="290.4">6</text>
<text x="104" y="290.4">5</text>
<text x="174" y="290.4">4</text>
<text x="244" y="290.4">3</text>
<text x="314" y="290.4">2</text>
<text x="384" y="290.4">1</text>
</g>
<g font-size="3.9">
<text x="54.2" y="77.3">Aqui NO dar cordón</text>
<text x="347.3" y="119.3">Cordón por AQUI, la arista de</text>
<text x="347.3" y="123.8">arriba debe estar limpia</text>
<text x="18.3" y="138.1">Aplicar el cordón en esta arista,</text>
<text x="37.8" y="142.6">en la de detras NO.</text>
<text x="351.3" y="148.1">Aplicar el cordón en esta arista,</text>
<text x="351.3" y="152.5">en la de detras NO.</text>
<text x="35.1" y="163.6">Debajo de los taladros</text>
<text x="27.2" y="168.1">aplicar un cordón mas FINO</text>
<text x="279.3" y="227.5">Si se aplica soldadura por debajo</text>
<text x="279.3" y="231.9">(en las almenas) dejar la supercie</text>
<text x="279.3" y="236.4">totalmente lisa</text>
<text x="358.5" y="275">CD-IND-31-PINFT-03-MET01</text>
</g>
<g font-size="3.1">
<text x="312.7" y="246.8">Tolerancias para dimensiones lineales y angulares sin indicación individual</text>
<text x="312.7" y="250.4">de tolerancia, según ISO 2768-1:1989</text>
<text x="312.7" y="254">Zonas de rugosidad no especificada, Ra 3.2</text>
<text x="357.9" y="286.4">01</text>
<text x="377.7" y="285.6">A3</text>
<text x="397" y="285.9">4 /7</text>
</g>
<g font-size="2.4">
<text x="271.2" y="244.4">MATERIAL:</text>
<text x="271.3" y="252">ACABADO SUPERFICIAL:</text>
<text x="271.4" y="247.9">Steel, Mild</text>
<text x="271.3" y="254.6">Negro satinado liso</text>
<text x="271.2" y="259.7">SCALE:</text>
<text x="350.6" y="260.8">DRAWN: Sergio Torremocha</text>
<text x="391.2" y="260.6">14/11/2016</text>
<text x="350.6" y="267">CHECKED: Antonio Garcia</text>
<text x="391.2" y="266.7">14/11/2016</text>
<text x="350.6" y="271.4">DWG NO:</text>
<text x="350.8" y="276.9">Id. Ref:</text>
<text x="350.8" y="282.8">REV</text>
<text x="371.2" y="282.9">SIZE</text>
<text x="390.9" y="282.9">SHEET</text>
</g>
</svg>
